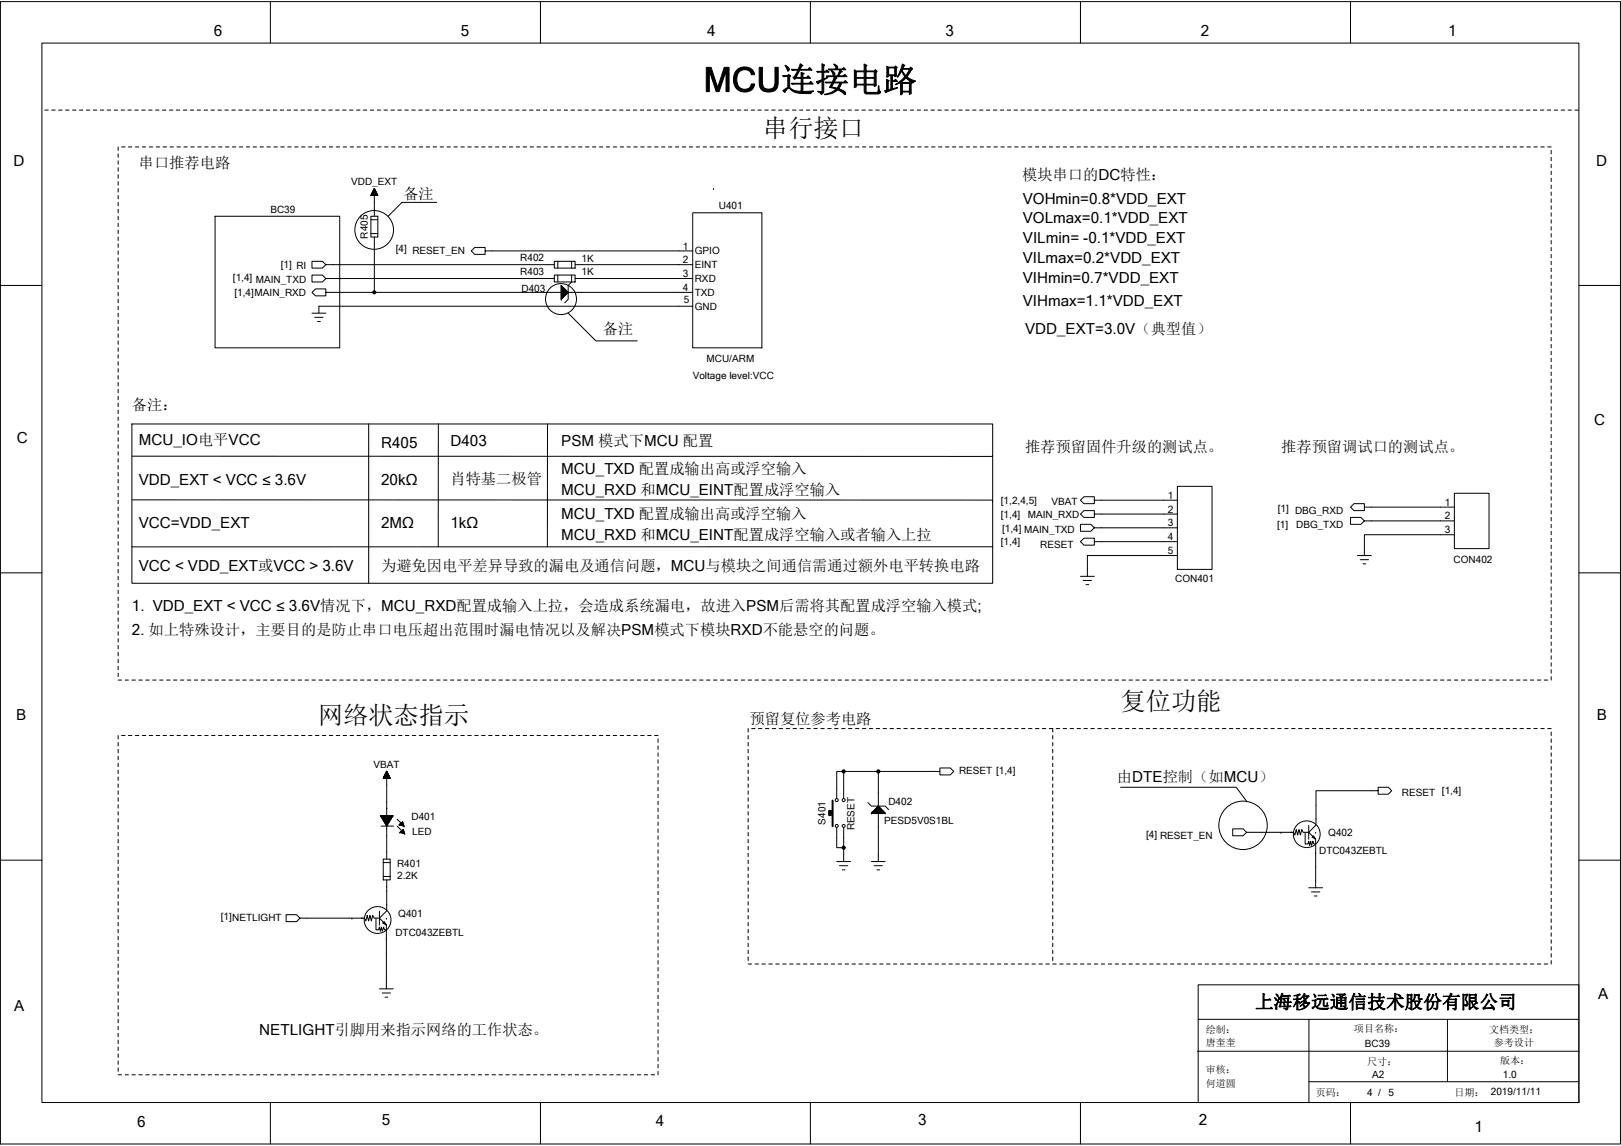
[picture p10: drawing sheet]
<svg xmlns="http://www.w3.org/2000/svg" width="297mm" height="210mm" viewBox="0 0 297 210" stroke-linecap="round" stroke-linejoin="round" font-family="sans-serif">
<g fill="none" stroke="#000" stroke-width=".18">
<path d="M.1 .3h296.8v209.3h-296.8zM7.7 7.9h281.6v194.1h-281.6zM49.5 .3v7.6M99 .3v7.6M148.5 .3v7.6M198 .3v7.6M247.5 .3v7.6M8.2 20.2h.6M9.5 20.2h.6M10.7 20.2h.7M12 20.2h.7M13.3 20.2h.6"/>
<path d="M14.6 20.2h.6M15.8 20.2h.7M17.1 20.2h.6M18.4 20.2h.6M19.6 20.2h.7M20.9 20.2h.6M21.7 26.9v.7M21.7 28.2v.6M21.7 29.5v.6M21.7 30.7v.7M21.7 32v.6M21.7 33.3v.6"/>
<path d="M21.7 34.5v.7M21.7 35.8v.6M21.7 37.1v.6M21.7 38.4v.6M21.7 39.6v.7M22.2 20.2h.6M22.3 26.9h.6M23.4 20.2h.7M23.5 26.9h.7M24.7 20.2h.6M24.8 26.9h.6M26 20.2h.6"/>
<path d="M26.1 26.9h.6M27.2 20.2h.7M27.3 26.9h.7M28.5 20.2h.6M28.6 26.9h.6M29.8 20.2h.6M29.9 26.9h.6M31 20.2h.7M31.2 26.9h.6M32.3 20.2h.7M32.4 26.9h.7M33.6 20.2h.6"/>
<path d="M33.7 26.9h.6M34.9 20.2h.6M35 26.9h.6M36.1 20.2h.7M36.2 26.9h.7M37.4 20.2h.6M37.5 26.9h.6M38.7 20.2h.6M38.8 26.9h.6M39.4 39.6h22.8v24.1h-22.8zM39.9 20.2h.7M40 26.9h.7"/>
<path d="M41.2 20.2h.6M41.3 26.9h.6M42.5 20.2h.6M42.6 26.9h.6M43.7 20.2h.7M43.9 26.9h.6M45 20.2h.7M45.1 26.9h.7M46.3 20.2h.6M46.4 26.9h.6M47.5 20.2h.7M47.6 26.9h.7"/>
<path d="M48.8 20.2h.6M48.9 26.9h.6M50.1 20.2h.6M50.2 26.9h.6M51.3 20.2h.7M51.5 26.9h.6M52.6 20.2h.7M52.7 26.9h.7M53.9 20.2h.6M54 26.9h.6M55.2 20.2h.6M55.3 26.9h.6"/>
<path d="M56.4 20.2h.7M56.5 26.9h.7M57.7 20.2h.6M57.8 26.9h.6M59 20.2h.6M59.1 26.9h.6M60.2 20.2h.7M60.3 26.9h.7M61.5 20.2h.6M61.6 26.9h.6M62.8 20.2h.6M62.9 26.9h.6"/>
<path d="M64 20.2h.7M64.2 26.9h.6M65.3 20.2h.7M65.4 26.9h.7M66.6 20.2h.6M66.7 26.9h.6M67.9 20.2h.6M68 26.9h.6M68 39.6h1.2v3.8h-1.2zM68 35.7l1.2 .1h-1.2M68 35.7h1.2M68 35.6v.2"/>
<path d="M68.1 35.6h1M68.1 35.5h1M68.1 35.5h1v.3M68.1 35.4v.4M68.2 35.4h.8M68.2 35.3h.8v.5M68.2 35.2v.6M68.3 35.2h.6M68.3 35.2h.6v.6M68.3 35.1h.6v.7M68.4 34.9h.4v.9M68.4 34.9v.9"/>
<path d="M68.4 34.9h.4M68.4 34.8h.3v1M68.4 34.8v1M68.5 34.8h.2M68.5 34.7v1.1M68.5 34.8h.2v1M68.5 34.7h.2M68.6 34.6v1.2M68.6 34.6h.1M68.6 34.5l.6 1.3h-1.2l.6-1.3v5.1M68.6 34.5v1.3M68.6 34.5h.1"/>
<path d="M68.8 35h-.4l-.1 .8M68.9 35.1h-.6v.7M69 35.3h-.8v.5M69.1 35.6h-1v.2M69.1 20.2h.6M69.1 35.7v.1M69.2 26.9h.6M70.4 20.2h.6M70.5 26.9h.6M71.6 20.2h.7M71.8 26.9h.6M72.9 20.2h.7"/>
<path d="M73 26.9h.7M74.2 20.2h.6M74.3 26.9h.6M75.5 20.2h.6M75.6 26.9h.6M76.7 20.2h.7M76.8 26.9h.7M78 20.2h.6M78.1 26.9h.6M79.3 20.2h.6M79.4 26.9h.6M80 37.1h-6.3l-2.6 2.5"/>
<path d="M80.5 20.2h.7M80.6 26.9h.7M81.8 20.2h.6M81.9 26.9h.6M83.1 20.2h.6M83.2 26.9h.6M84.3 20.2h.7M84.5 26.9h.6M85.6 20.2h.7M85.7 26.9h.7M86.9 20.2h.6M87 26.9h.6"/>
<path d="M88.2 20.2h.6M88.3 26.9h.6M89.4 20.2h.7M89.5 26.9h.7M90.7 20.2h.6M90.8 26.9h.6M92 20.2h.6M92.1 26.9h.6M93.2 20.2h.6M93.3 26.9h.7M94.5 20.2h.6M94.6 26.9h.6"/>
<path d="M95.8 20.2h.6M95.9 26.9h.6M97 20.2h.7M97.1 26.9h.7M98.3 20.2h.6M98.4 26.9h.6M99.6 20.2h.6M99.7 26.9h.6M100.8 20.2h.7M100.9 26.9h.7M102.1 20.2h.6M102.2 26.9h.6"/>
<path d="M103.4 20.2h.6M103.5 26.9h.6M104.6 20.2h.7M104.8 26.9h.6M105.9 20.2h.6M106 26.9h.7M107.2 20.2h.6M107.3 26.9h.6M108.5 20.2h.6M108.6 26.9h.6M109.7 20.2h.7M109.8 26.9h.7"/>
<path d="M111 20.2h.6M111.1 26.9h.6M112.3 20.2h.6M112.4 26.9h.6M113.5 20.2h.7M113.6 26.9h.7M114.8 20.2h.6M114.9 26.9h.6M116.1 20.2h.6M116.1 26.9h.7M117.3 20.2h.7M117.4 26.9h.6"/>
<path d="M118.6 20.2h.6M118.7 26.9h.6M119.9 20.2h.6M119.9 26.9h.7M121.1 20.2h.7M121.2 26.9h.7M122.4 20.2h.6M122.5 26.9h.6M123.7 20.2h.6M123.8 26.9h.6M124.9 20.2h.7M125 26.9h.7"/>
<path d="M126.2 20.2h.6M126.3 26.9h.6M126.9 39h12.7v24.7h-12.7zM127.5 20.2h.6M127.6 26.9h.6M128.8 20.2h.6M128.8 26.9h.7M130 20.2h.7M130.1 26.9h.6M130.7 34.5h.1M131.3 20.2h.6M131.4 26.9h.6"/>
<path d="M132.6 20.2h.6M132.6 26.9h.7M133.8 20.2h.7M133.9 26.9h.7M135.1 20.2h.6M135.2 26.9h.6M136.4 20.2h.6M136.5 26.9h.6M137.6 20.2h.7M137.7 26.9h.7M138.9 20.2h.6M139 26.9h.6"/>
<path d="M140.1 20.2h.7M140.2 26.9h.7M141.4 20.2h.6M141.5 26.9h.7M142.7 20.2h.6M142.8 26.9h.6M144 20.2h.6M144.1 26.9h.6M145.2 20.2h.7M145.3 26.9h.7M146.5 20.2h.6M146.6 26.9h.6"/>
<path d="M147.8 20.2h.6M147.9 26.9h.6M149.1 20.2h.6M149.1 26.9h.7M150.3 20.2h.7M150.4 26.9h.6M151.6 20.2h.6M151.7 26.9h.6M152.9 20.2h.6M152.9 26.9h.7M154.1 20.2h.7M154.2 26.9h.7"/>
<path d="M155.4 20.2h.6M155.5 26.9h.6M156.7 20.2h.6M156.8 26.9h.6M157.9 20.2h.7M158 26.9h.7M159.2 20.2h.6M159.3 26.9h.6M160.5 20.2h.6M160.6 26.9h.6M161.7 20.2h.6M161.8 26.9h.7"/>
<path d="M163 20.2h.6M163.1 26.9h.6M164.3 20.2h.6M164.4 26.9h.6M165.5 20.2h.7M165.6 26.9h.7M166.8 20.2h.6M166.9 26.9h.6M168.1 20.2h.6M168.2 26.9h.6M169.3 20.2h.7M169.4 26.9h.7"/>
<path d="M170.6 20.2h.6M170.7 26.9h.6M171.9 20.2h.6M172 26.9h.6M173.1 20.2h.7M173.2 26.9h.7M174.4 20.2h.6M174.5 26.9h.7M175.7 20.2h.6M175.8 26.9h.6M177 20.2h.6M177.1 26.9h.6"/>
<path d="M178.2 20.2h.7M178.3 26.9h.7M179.5 20.2h.6M179.6 26.9h.6M180.8 20.2h.6M180.9 26.9h.6M182 20.2h.7M182.1 26.9h.7M183.3 20.2h.6M183.4 26.9h.6M184.6 20.2h.6M184.7 26.9h.6"/>
<path d="M185.8 20.2h.7M185.9 26.9h.7M187.1 20.2h.6M187.2 26.9h.6M188.4 20.2h.6M188.5 26.9h.6M189.6 20.2h.7M189.7 26.9h.7M190.9 20.2h.6M191 26.9h.6M192.2 20.2h.6M192.3 26.9h.6"/>
<path d="M193.4 20.2h.7M193.5 26.9h.7M194.7 20.2h.6M194.8 26.9h.6M196 20.2h.6M196.1 26.9h.6M197.2 20.2h.7M197.4 26.9h.6M198.5 20.2h.7M198.6 26.9h.7M199.8 20.2h.6M199.9 26.9h.6"/>
<path d="M201.1 20.2h.6M201.2 26.9h.6M202.3 20.2h.7M202.4 26.9h.7M203.6 20.2h.6M203.7 26.9h.6M204.9 20.2h.6M205 26.9h.6M206.1 20.2h.7M206.2 26.9h.7M207.4 20.2h.6M207.5 26.9h.6"/>
<path d="M208.7 20.2h.6M208.8 26.9h.6M209.9 20.2h.7M210 26.9h.7M211.2 20.2h.6M211.3 26.9h.6M212.5 20.2h.6M212.6 26.9h.6M213.7 20.2h.7M213.8 26.9h.7M215 20.2h.6M215.1 26.9h.6"/>
<path d="M216.3 20.2h.6M216.4 26.9h.6M217.5 20.2h.7M217.7 26.9h.6M218.8 20.2h.7M218.9 26.9h.7M220.1 20.2h.6M220.2 26.9h.6M221.4 20.2h.6M221.5 26.9h.6M222.6 20.2h.7M222.7 26.9h.7"/>
<path d="M223.9 20.2h.6M224 26.9h.6M225.2 20.2h.6M225.3 26.9h.6M226.4 20.2h.7M226.5 26.9h.7M227.7 20.2h.6M227.8 26.9h.6M229 20.2h.6M229.1 26.9h.6M230.2 20.2h.7M230.4 26.9h.6"/>
<path d="M231.5 20.2h.6M231.6 26.9h.6M232.8 20.2h.6M232.9 26.9h.6M234 20.2h.7M234.1 26.9h.7M235.3 20.2h.6M235.4 26.9h.6M236.6 20.2h.6M236.7 26.9h.6M237.8 20.2h.7M238 26.9h.6"/>
<path d="M239.1 20.2h.7M239.2 26.9h.7M240.4 20.2h.6M240.5 26.9h.6M241.7 20.2h.6M241.8 26.9h.6M242.9 20.2h.7M243 26.9h.7M244.2 20.2h.6M244.3 26.9h.6M245.5 20.2h.6M245.6 26.9h.6"/>
<path d="M246.7 20.2h.7M246.8 26.9h.7M248 20.2h.6M248.1 26.9h.6M249.3 20.2h.6M249.4 26.9h.6M250.5 20.2h.7M250.7 26.9h.6M251.8 20.2h.7M251.9 26.9h.7M253.1 20.2h.6M253.2 26.9h.6"/>
<path d="M254.3 20.2h.7M254.4 26.9h.7M255.6 20.2h.6M255.7 26.9h.6M256.9 20.2h.6M257 26.9h.6M258.1 20.2h.7M258.3 26.9h.6M259.4 20.2h.7M259.5 26.9h.7M260.7 20.2h.6M260.8 26.9h.6"/>
<path d="M262 20.2h.6M262.1 26.9h.6M263.2 20.2h.7M263.3 26.9h.7M264.5 20.2h.6M264.6 26.9h.6M265.8 20.2h.6M265.9 26.9h.6M267 20.2h.7M267.1 26.9h.7M268.3 20.2h.6M268.4 26.9h.6"/>
<path d="M269.6 20.2h.6M269.7 26.9h.6M270.8 20.2h.7M271 26.9h.6M272.1 20.2h.7M272.2 26.9h.7M273.4 20.2h.6M273.5 26.9h.6M274.7 20.2h.6M274.8 26.9h.6M275.9 20.2h.7M276 26.9h.7"/>
<path d="M277.2 20.2h.6M277.3 26.9h.6M278.4 20.2h.7M278.5 26.9h.7M279.7 20.2h.6M279.8 26.9h.6M281 20.2h.6M281.1 26.9h.6M282.3 20.2h.6M282.3 26.9h.7M283.5 20.2h.7M283.6 26.9h.6"/>
<path d="M284.2 27.6v.6M284.2 28.8v.7M284.2 30.1v.6M284.2 31.4v.6M284.2 32.6v.7M284.2 33.9v.6M284.2 35.2v.6M284.2 36.4v.7M284.2 37.7v.7M284.2 39v.6M284.8 20.2h.6M286.1 20.2h.6"/>
<path d="M287.3 20.2h.7M288.6 20.2h.6M.1 52.3h7.6M21.7 40.9v.6M21.7 42.2v.6M21.7 43.4v.7M21.7 44.7v.6M21.7 46v.6M21.7 47.2v.7M21.7 48.5v.6M21.7 49.8v.6M21.7 51v.7"/>
<path d="M21.7 52.3v.6M21.7 53.6v.6M21.7 54.8v.7M21.7 56.1v.6M21.7 57.4v.6M21.7 58.7v.6M21.7 59.9v.7M57.2 57.4h2.5M57.7 58.1h1.5M58.2 58.9h.5M68 40.3h1.2M68 42.8h1.2"/>
<path d="M68.6 43.4v10.2M101.6 50.4h3.8v1.3h-3.8zM101.6 47.9h3.8v1.2h-3.8zM101.6 51h-41.9l-.6 .7h-1.9v-1.3h1.9l.6 .6M101.6 48.5h-41.9l-.6 .6h-1.9v-1.2h1.9l.6 .6M102.2 47.9v1.2M102.2 50.4v1.3M102.8 52.3l1.3 1.3-1.3 1.2zM102.8 54.8h.1M102.8 52.3h.1M102.8 52.4h.2v2.3h-.2M102.8 52.6h.3v2h-.3"/>
<path d="M102.8 52.7h.4v1.8h-.4M102.8 52.8h.6v1.5h-.6M102.8 52.9h.7v1.3h-.7M102.8 53.1h.8v1h-.8M102.8 53.2h.9v.8h-.9M102.8 53.3h1.1v.5h-1.1M102.8 53.4h1.2v.3h-1.2M102.8 52.3v2.5M104.1 53.6h.1M104.1 57.4l5.1 5.1h7.6M104.8 50.4v1.3l-.7 .6v2.5l-.6 .7M104.8 47.9v1.2"/>
<path d="M105.4 51h21.5M105.4 48.5h21.5M126.9 53.6h-67.2v.6h-1.9l-.6-.6 .6-.7h1.9v.7M126.9 46h-38v-.7h-1.9l-.6 .7 .6 .6h1.9v-.6M126.9 56.1h-68.5v1.3M284.2 40.3v.6M284.2 41.5v.7M284.2 42.8v.6M284.2 44.1v.6M284.2 45.3v.7M284.2 46.6v.6M284.2 47.9v.6"/>
<path d="M284.2 49.1v.7M284.2 50.4v.6M284.2 51.7v.6M284.2 52.9v.7M284.2 54.2v.6M284.2 55.5v.6M284.2 56.7v.7M284.2 58v.7M284.2 59.3v.6M289.3 52.3h7.6M21.7 61.2v.6M21.7 62.5v.6"/>
<path d="M21.7 63.7v.7M21.7 65v.6M21.7 66.3v.6M21.7 67.5v.7M21.7 68.8v.6M21.7 70.1v.6M21.7 71.3v.7M21.7 72.6v.6M21.7 73.9v.6M21.7 75.1v.7M21.7 76.4v.6M21.7 77.7v.6"/>
<path d="M21.7 79v.6M24.2 77.7h157.7v29.2h-157.7zM67.6 77.7v29.2M80.3 77.7v22.5M100.3 77.7v22.5M284.2 60.6v.6M284.2 61.8v.7M284.2 63.1v.6M284.2 64.4v.6M284.2 65.6v.7M284.2 66.9v.6M284.2 68.2v.6"/>
<path d="M284.2 69.4v.7M284.2 70.7v.6M284.2 72v.6M284.2 73.2v.7M284.2 74.5v.6M284.2 75.8v.6M284.2 77v.7M284.2 78.3v.7M284.2 79.6v.6M21.7 80.2v.7M21.7 81.5v.6M21.7 82.8v.6"/>
<path d="M21.7 84v.7M21.7 85.3v.6M21.7 86.6v.6M21.7 87.8v.7M21.7 89.1v.6M21.7 90.4v.6M21.7 91.7v.6M21.7 92.9v.7M21.7 94.2v.6M21.7 95.4v.7M21.7 96.7v.6M21.7 98v.6"/>
<path d="M21.7 99.3v.6M24.2 91.6h157.7v.5M181.9 83.4v.2h-157.7M215.7 96.7h-15.2l-.6 .6h-1.9v-1.2h1.9l.6 .6M215.7 94.2h-15.2v-.6h-1.9l-.6 .6 .6 .6h1.9v-.6M215.7 99.3h-15.2v-.7h-1.9l-.6 .7 .6 .6h1.9v-.6M215.7 91.7h-15.2v-.7h-1.9l-.6 .7 .6 .6h1.9v-.6M215.7 89.1h6.4v15.2h-6.4zM266.5 92.9h-16.5v-.6h-1.9l-.6 .6 .6 .7h1.9v-.7M266.5 95.4h-16.5l-.6 .7h-1.9v-1.3h1.9l.6 .6M266.5 98h-16.5v3.8M266.5 90.4h6.4v10.1h-6.4z"/>
<path d="M284.2 80.9v.6M284.2 82.1v.7M284.2 83.4v.6M284.2 84.7v.6M284.2 85.9v.7M284.2 87.2v.6M284.2 88.5v.6M284.2 89.7v.7M284.2 91v.7M284.2 92.3v.6M284.2 93.6v.6M284.2 94.8v.6"/>
<path d="M284.2 96.1v.6M284.2 97.3v.7M284.2 98.6v.7M284.2 99.9v.6M.1 105h7.6M21.7 100.5v.7M21.7 101.8v.6M21.7 103.1v.6M21.7 104.3v.7M21.7 105.6v.6M21.7 106.9v.6M21.7 108.1v.7"/>
<path d="M21.7 109.4v.6M21.7 110.7v.6M21.7 112v.6M21.7 113.2v.7M21.7 114.5v.6M21.7 115.8v.6M21.7 117v.6M21.7 118.3v.6M21.7 119.5v.7M24.2 100.2h157.7M198 105.6h2.5M198.5 106.4h1.5"/>
<path d="M199 107.1h.5M215.7 101.8h-16.4v3.8M248.7 101.8h2.6M249.3 102.6h1.5M249.8 103.3h.5M284.2 101.2v.6M284.2 102.4v.7M284.2 103.7v.6M284.2 105v.6M284.2 106.2v.7M284.2 107.5v.6M284.2 108.8v.6"/>
<path d="M284.2 110v.7M284.2 111.3v.7M284.2 112.6v.6M284.2 113.9v.6M284.2 115.1v.7M284.2 116.4v.6M284.2 117.6v.7M284.2 118.9v.6M289.3 105h7.6M21.7 120.8v.6M21.7 122.1v.6M21.7 123.3v.7"/>
<path d="M21.7 124.6h.6M21.7 134.8v.6M21.7 136v.7M21.7 137.3v.6M21.7 138.6v.6M21.7 139.8v.7M22.3 134.8h.6M22.9 124.6h.6M23.5 134.8h.7M24.2 124.6h.6M24.8 134.8h.6M25.4 124.6h.7"/>
<path d="M26.1 134.8h.6M26.7 124.6h.6M27.3 134.8h.7M28 124.6h.6M28.6 134.8h.6M29.2 124.6h.7M29.9 134.8h.6M30.5 124.6h.7M31.2 134.8h.6M31.8 124.6h.6M32.4 134.8h.7M33.1 124.6h.6"/>
<path d="M33.7 134.8h.6M34.3 124.6h.7M35 134.8h.6M35.6 124.6h.6M36.2 134.8h.7M36.9 124.6h.6M37.5 134.8h.6M38.1 124.6h.7M38.8 134.8h.6M39.4 124.6h.6M40 134.8h.7M40.7 124.6h.6"/>
<path d="M41.3 134.8h.6M41.9 124.6h.7M42.6 134.8h.6M43.2 124.6h.7M43.9 134.8h.6M44.5 124.6h.6M45.1 134.8h.7M45.8 124.6h.6M46.4 134.8h.6M47 124.6h.6M47.6 134.8h.7M48.3 124.6h.6"/>
<path d="M48.9 134.8h.6M49.5 124.6h.7M50.2 134.8h.6M50.8 124.6h.7M51.5 134.8h.6M52.1 124.6h.6M52.7 134.8h.7M53.4 124.6h.6M54 134.8h.6M54.6 124.6h.7M55.3 134.8h.6M55.9 124.6h.6"/>
<path d="M56.5 134.8h.7M57.2 124.6h.6M57.8 134.8h.6M58.4 124.6h.7M59.1 134.8h.6M59.7 124.6h.6M60.3 134.8h.7M61 124.6h.6M61.6 134.8h.6M62.2 124.6h.7M62.9 134.8h.6M63.5 124.6h.7"/>
<path d="M64.2 134.8h.6M64.8 124.6h.6M65.4 134.8h.7M66.1 124.6h.6M66.7 134.8h.6M67.3 124.6h.7M68 134.8h.6M68.6 124.6h.6M69.2 134.8h.6M69.8 124.6h.7M70.5 134.8h.6M71.1 124.6h.7"/>
<path d="M71.8 134.8h.6M72.4 124.6h.6M73 134.8h.7M73.7 124.6h.6M74.3 134.8h.6M74.9 124.6h.7M75.6 134.8h.6M76.2 124.6h.6M76.8 134.8h.7M77.5 124.6h.6M78.1 134.8h.6M78.7 124.6h.7"/>
<path d="M79.4 134.8h.6M80 124.6h.6M80.6 134.8h.7M81.3 124.6h.6M81.9 134.8h.6M82.5 124.6h.7M83.2 134.8h.6M83.8 124.6h.7M84.5 134.8h.6M85.1 124.6h.6M85.7 134.8h.7M86.4 124.6h.6"/>
<path d="M87 134.8h.6M87.6 124.6h.7M88.3 134.8h.6M88.9 124.6h.6M89.5 134.8h.7M90.2 124.6h.6M90.8 134.8h.6M91.4 124.6h.7M92.1 134.8h.6M92.7 124.6h.6M93.3 134.8h.7M94 124.6h.6"/>
<path d="M94.6 134.8h.6M95.2 124.6h.7M95.9 134.8h.6M96.5 124.6h.6M97.1 134.8h.7M97.8 124.6h.6M98.4 134.8h.6M99 124.6h.7M99.7 134.8h.6M100.3 124.6h.6M100.9 134.8h.7M101.6 124.6h.6"/>
<path d="M102.2 134.8h.6M102.8 124.6h.7M103.5 134.8h.6M104.1 124.6h.7M104.8 134.8h.6M105.4 124.6h.6M106 134.8h.7M106.7 124.6h.6M107.3 134.8h.6M107.9 124.6h.7M108.6 134.8h.6M109.2 124.6h.6"/>
<path d="M109.8 134.8h.7M110.5 124.6h.6M111.1 134.8h.6M111.7 124.6h.7M112.4 134.8h.6M113 124.6h.6M113.6 134.8h.7M114.3 124.6h.6M114.9 134.8h.6M115.5 124.6h.6M116.1 134.8h.7M116.8 124.6h.6"/>
<path d="M117.4 134.8h.6M118 124.6h.7M118.7 134.8h.6M119.3 124.6h.6M119.9 134.8h.7M120.6 124.6h.6M120.6 135.4v.6M120.6 136.7v.6M120.6 137.9v.7M120.6 139.2v.6M121.9 124.6h.6M123.1 124.6h.7"/>
<path d="M124.4 124.6h.6M125.7 124.6h.6M126.9 124.6h.7M128.2 124.6h.6M129.5 124.6h.6M130.7 124.6h.7M132 124.6h.6M133.3 124.6h.6M134.6 124.6h.6M135.8 124.6h.7M137.1 133.5v.6M137.1 134.8v.6"/>
<path d="M137.1 136v.7M137.1 137.3v.6M137.1 138.6v.6M137.1 139.8v.7M137.1 124.6h.6M137.7 133.5h.7M138.4 124.6h.6M139 133.5h.6M139.6 124.6h.6M140.2 133.5h.7M140.9 124.6h.6M141.5 133.5h.7"/>
<path d="M142.2 124.6h.6M142.8 133.5h.6M143.4 124.6h.7M144.1 133.5h.6M144.7 124.6h.6M145.3 133.5h.7M146 124.6h.6M146.6 133.5h.6M147.2 124.6h.7M147.9 133.5h.6M148.5 124.6h.6M149.1 133.5h.7"/>
<path d="M149.8 124.6h.6M150.4 133.5h.6M151 124.6h.7M151.7 133.5h.6M152.3 124.6h.6M152.9 133.5h.7M153.6 124.6h.6M154.2 133.5h.7M154.9 124.6h.6M155.5 133.5h.6M156.1 124.6h.7M156.8 133.5h.6"/>
<path d="M157.4 124.6h.6M158 133.5h.7M158.7 124.6h.6M159.3 133.5h.6M159.9 124.6h.7M160.6 133.5h.6M161.2 124.6h.6M161.8 133.5h.7M162.5 124.6h.6M163.1 133.5h.6M163.7 124.6h.7M164.4 133.5h.6"/>
<path d="M165 124.6h.6M165.6 133.5h.7M166.3 124.6h.6M166.9 133.5h.6M167.5 124.6h.7M168.2 133.5h.6M168.8 124.6h.6M169.4 133.5h.7M170.1 124.6h.6M170.7 133.5h.6M171.3 124.6h.7M172 133.5h.6"/>
<path d="M172.6 124.6h.6M173.2 133.5h.7M173.9 124.6h.6M174.5 133.5h.7M175.2 124.6h.6M175.8 133.5h.6M176.4 124.6h.7M177.1 133.5h.6M177.7 124.6h.6M178.3 133.5h.7M179 124.6h.6M179.6 133.5h.6"/>
<path d="M180.2 124.6h.7M180.9 133.5h.6M181.5 124.6h.6M182.1 133.5h.7M182.8 124.6h.6M183.4 133.5h.6M184 124.6h.7M184.7 133.5h.6M185.3 124.6h.6M185.9 133.5h.7M186.6 124.6h.6M187.2 133.5h.6"/>
<path d="M187.8 124.6h.7M188.5 133.5h.6M189.1 124.6h.6M189.7 133.5h.7M190.4 124.6h.6M191 133.5h.6M191.6 124.6h.7M192.3 133.5h.6v.6M192.9 124.6h.6M192.9 134.8v.6M192.9 136v.7M192.9 137.3v.6"/>
<path d="M192.9 138.6v.6M192.9 139.8v.7M193.5 133.5h.7M194.2 124.6h.6M194.8 133.5h.6M195.4 124.6h.7M196.1 133.5h.6M196.7 124.6h.7M197.4 133.5h.6M198 124.6h.6M198.6 133.5h.7M199.3 124.6h.6"/>
<path d="M199.9 133.5h.6M200.5 124.6h.7M201.2 133.5h.6M201.8 124.6h.6M202.4 133.5h.7M203.1 124.6h.6M203.7 133.5h.6M204.3 124.6h.7M205 133.5h.6M205.6 124.6h.6M206.2 133.5h.7M206.9 124.6h.6"/>
<path d="M207.5 133.5h.6M208.1 124.6h.7M208.8 133.5h.6M209.4 124.6h.6M210 133.5h.7M210.7 124.6h.6M211.3 133.5h.6M211.9 124.6h.7M212.6 133.5h.6M213.2 124.6h.6M213.8 133.5h.7M214.5 124.6h.6"/>
<path d="M215.1 133.5h.6M215.7 124.6h.7M216.4 133.5h.6M217 124.6h.7M217.7 133.5h.6M218.3 124.6h.6M218.9 133.5h.7M219.6 124.6h.6M220.2 133.5h.6M220.8 124.6h.7M221.5 133.5h.6M222.1 124.6h.6"/>
<path d="M222.7 133.5h.7M223.4 124.6h.6M224 133.5h.6M224.6 124.6h.7M225.3 133.5h.6M225.9 124.6h.6M226.5 133.5h.7M227.2 124.6h.6M227.8 133.5h.6M228.4 124.6h.7M229.1 133.5h.6M229.7 124.6h.7"/>
<path d="M230.4 133.5h.6M231 124.6h.6M231.6 133.5h.6M232.2 124.6h.7M232.9 133.5h.6M233.5 124.6h.6M234.1 133.5h.7M234.8 124.6h.6M235.4 133.5h.6M236 124.6h.7M236.7 133.5h.6M237.3 124.6h.7"/>
<path d="M238 133.5h.6M238.6 124.6h.6M239.2 133.5h.7M239.9 124.6h.6M240.5 133.5h.6M241.1 124.6h.7M241.8 133.5h.6M242.4 124.6h.6M243 133.5h.7M243.7 124.6h.6M244.3 133.5h.6M244.9 124.6h.7"/>
<path d="M245.6 133.5h.6M246.2 124.6h.6M246.8 133.5h.7M247.5 124.6h.6M248.1 133.5h.6M248.7 124.6h.7M249.4 133.5h.6M250 124.6h.7M250.7 133.5h.6M251.3 124.6h.6M251.9 133.5h.7M252.6 124.6h.6"/>
<path d="M253.2 133.5h.6M253.8 124.6h.6M254.4 133.5h.7M255.1 124.6h.6M255.7 133.5h.6M256.3 124.6h.7M257 133.5h.6M257.6 124.6h.7M258.3 133.5h.6M258.9 124.6h.6M259.5 133.5h.7M260.2 124.6h.6"/>
<path d="M260.8 133.5h.6M261.4 124.6h.7M262.1 133.5h.6M262.7 124.6h.6M263.3 133.5h.7M264 124.6h.6M264.6 133.5h.6M265.2 124.6h.7M265.9 133.5h.6M266.5 124.6h.6M267.1 133.5h.7M267.8 124.6h.6"/>
<path d="M268.4 133.5h.6M269 124.6h.7M269.7 133.5h.6M270.3 124.6h.7M271 133.5h.6M271.6 124.6h.6M272.2 133.5h.7M272.9 124.6h.6M273.5 133.5h.6M274.1 124.6h.7M274.8 133.5h.6M275.4 124.6h.6"/>
<path d="M276 133.5h.7M276.7 124.6h.6M277.3 133.5h.6M277.9 124.6h.6M278.5 133.5h.7M279.2 124.6h.6M279.8 133.5h.6M280.4 124.6h.7M281.1 133.5h.6M281.7 124.6h.6M282.3 133.5h.7M283 124.6h.6"/>
<path d="M283.6 133.5h.6M284.2 120.2v.6M284.2 121.4v.7M284.2 122.7v.6M284.2 124v.6M284.2 134.1v.7M284.2 135.4v.6M284.2 136.7v.6M284.2 137.9v.7M284.2 139.2v.6M.1 157.6h7.6M21.7 141.1v.6"/>
<path d="M21.7 142.4v.6M21.7 143.6v.7M21.7 144.9v.6M21.7 146.2v.6M21.7 147.4v.7M21.7 148.7v.7M21.7 150v.6M21.7 151.3v.6M21.7 152.5v.7M21.7 153.8v.6M21.7 155.1v.6M21.7 156.3v.7"/>
<path d="M21.7 157.6v.6M21.7 158.9v.6M69.7 149.5h.1M69.7 149.5h2.3M69.7 149.5h1.2v1.9zM69.8 149.6h2.1M69.8 149.5l.1 .2h2M69.8 151.4h2.3M70 149.9h1.8M70 149.5v.4M70 150h1.7M70.1 150.1h1.5"/>
<path d="M70.1 149.5v.6M70.2 150.2h1.3M70.2 157.4h1.3v3.8h-1.3zM70.2 158.1h1.3M70.2 149.5v.8M70.2 142.5l1.3 .1M70.2 150.4h1.3M70.3 142.5h1.1M70.3 142.4v.2M70.3 142.4h1.1v.2M70.3 142.4h1.1M70.4 142.3v.3"/>
<path d="M70.4 142.3h1v.3M70.4 149.5v1M70.4 142.3h.9M70.4 142.6v-.4h.9v.4M70.4 150.6h.9M70.5 142.6v-.5h.8v.5M70.5 142.1h.7M70.5 150.7h.7M70.5 149.5v1.2M70.5 142h.7v.6M70.5 141.9v.7M70.5 141.9h.7v.7"/>
<path d="M70.5 150.9h.7M70.6 141.9h.5M70.6 141.8v.8M70.6 141.8h.5v.8M70.6 149.5v1.5M70.6 141.8h.5M70.6 151h.5M70.7 141.7v.9M70.7 141.7h.4v.9M70.7 141.7h.3M70.7 141.6h.3v1M70.7 149.5v1.7"/>
<path d="M70.8 141.5h.2v1.1M70.8 141.5h.1M70.8 151.3h.1M70.8 141.4v1.2M70.8 141.4h.1v1.2M70.8 141.4h.1M70.9 141.3v1.3M70.9 141.3h.1M70.9 141.3l.6 1.3h-1.3l.7-1.3v16.1M70.9 149.5v1.9l1.1-1.9h-1.1v1.9M71 141.6h-.3v1M71 149.5v1.6h-.3"/>
<path d="M71.1 149.5v1.4M71.2 142h-.7v.6M71.2 149.5v1.2M71.4 149.5v1h-1.1M71.5 149.5v.8M71.6 149.5v.6M71.8 149.5v.4M71.9 149.5v.2M72 149.5h.1M72.8 151.4l1.2 1.2M72.8 150.1l1.2 1.3-.2-.8-.7 .5 .9 .3M73.1 151.1h.1"/>
<path d="M73.1 151.1h.9M73.3 152.5h.1M73.3 152.5h.8M73.3 151.2v-.2h.6v.3M73.4 152.4v.2M73.4 150.9v.3M73.4 152.4h.6M73.4 152.4l.5-.4 .3 .8-.9-.3zM73.4 150.9h.4M73.5 152.3v.3M73.5 150.8v.4M73.6 152.3h.4"/>
<path d="M73.6 150.7h.2M73.6 151.3h.4M73.7 152.2v.4M73.7 150.7v.6M73.7 152.1h.3M73.8 150.6h.1M73.8 152.7h.3M73.8 152.1v.6M73.8 150.6v.7M73.9 152h.1M73.9 152v.7M74 152.4v.3"/>
<path d="M74 151.4h.1M74.2 152.8h.1M120.6 140.5v.6M120.6 141.7v.7M120.6 143v.6M120.6 144.3v.6M120.6 145.5v.7M120.6 146.8v.6M120.6 148.1v.6M120.6 149.4v.6M120.6 150.6v.7M120.6 151.9v.6"/>
<path d="M120.6 153.2v.6M120.6 154.4v.7M120.6 155.7v.6M120.6 157v.6M120.6 158.2v.7M120.6 159.5v.6M137.1 141.1v.6M137.1 142.4v.6M137.1 143.6v.7M137.1 144.9v.6M137.1 146.2v.6M137.1 147.4v.7"/>
<path d="M137.1 148.7v.7M137.1 150v.6M137.1 151.3v.6M137.1 152.5v.7M137.1 153.8v.6M137.1 155.1v.6M137.1 156.3v.7M137.1 157.6v.6M137.1 158.9v.6M153.3 157.9h2.6M153.3 151.6v3.7h1.3v2.6M153.8 158.6h1.6"/>
<path d="M154.3 159.4h.6M154.6 141.4h17.6v-.7h1.9l.7 .7-.7 .6h-1.9v-.6M154.6 141.4h-1.3v4.9M154.6 141.4v4.9M154.6 151.6v3.7M159 147.1l.7 .6h2.5l.6 .6M159.7 157.9h2.5M159.7 149h.1M159.7 149h2.5l-1.3-1.3-1.2 1.3h2.5M159.8 149v-.2h2.3v.2M159.9 149v-.3h2v.3M160.1 148.6v.4"/>
<path d="M160.1 148.6h1.7v.4M160.2 158.6h1.5M160.2 148.4v.6M160.2 148.5h1.5v.5M160.3 149v-.7h1.3v.7M160.4 149v-.8h1.1v.8M160.6 149v-.9h.7v.9M160.7 159.4h.5M160.7 147.9v1.1M160.7 148h.5v1M160.8 147.8v1.2M160.8 147.8h.3v1.2"/>
<path d="M160.9 147.7h.1M160.9 141.4v16.5M162.2 149h.1M192.9 141.1v.6M192.9 142.4v.6M192.9 143.6v.7M192.9 144.9v.6M192.9 146.2v.6M192.9 147.4v.7M192.9 148.7v.7M192.9 150v.6M192.9 151.3v.6"/>
<path d="M192.9 152.5v.7M192.9 153.8v.6M192.9 155.1v.6M192.9 156.3v.7M192.9 157.6v.6M192.9 158.9v.6M205.3 144.3h21.2l1.9 2.5M228.4 152.5l-.6-.6h-1.9v1.2h1.9l.6-.6h8.4M233.5 150h.1M234.7 152.5h.1M236.5 152.5h.5l.3 .5 .2-1 .3 1 .2-1 .3 1 .2-1 .3 .5h1M239.2 152.5v2.1h.5l.1-.5 .2 .8 .2-.8 .1 .8"/>
<path d="M239.8 152.5l1.3 1.3M239.8 152.5h.1M239.8 151.2v2.6M240.7 153.1l.4 .7-.6-.4zM241.1 152.5h.1M241.1 150h.1M241.1 151.2l-1.3 1.3M241.1 154.6h-.4l-.1-.5-.3 .8M241.1 153.8v8.9M252.5 144.9v.6h1.9l.6-.6-.6-.6h-1.9v.6h-11.4v6.3M284.2 140.5v.6M284.2 141.7v.7"/>
<path d="M284.2 143v.6M284.2 144.3v.6M284.2 145.5v.7M284.2 146.8v.6M284.2 148.1v.6M284.2 149.4v.6M284.2 150.6v.7M284.2 151.9v.6M284.2 153.2v.6M284.2 154.4v.7M284.2 155.7v.6M284.2 157v.6"/>
<path d="M284.2 158.2v.7M284.2 159.5v.6M289.3 157.6h7.6M21.7 160.1v.7M21.7 161.4v.7M21.7 162.7v.6M21.7 163.9v.7M21.7 165.2v.6M21.7 166.5v.6M21.7 167.7v.7M21.7 169v.7M21.7 170.3v.6"/>
<path d="M21.7 171.6v.6M21.7 172.8v.7M21.7 174.1v.6M21.7 175.4v.6M21.7 176.6v.7M21.7 177.9v.6M21.7 179.2v.6M55 168.2l-.7-.6h-1.9v1.3h1.9l.7-.7h11.6M63.2 165.7h.1M64.5 168.2h.1M66.2 168.2h.6l.2 .5 .3-1 .2 1 .3-1 .2 1 .3-1 .3 .5h.9M68.9 168.2v2.2h.5l.1-.5 .2 .7 .2-.7 .1 .7"/>
<path d="M69.5 168.2h.1M69.5 167v2.5M69.5 168.2l1.3 1.3M70.2 160.6h1.3M70.4 168.9l.4 .6-.6-.4zM70.8 168.2h.1M70.8 165.7h.1M70.8 167l-1.3 1.2M70.8 170.4h-.3l-.2-.5-.3 .7M70.8 169.5v11.7M70.9 161.2v5.7M120.6 160.8v.6"/>
<path d="M120.6 162.1v.6M120.6 163.3v.6M120.6 164.6v.6M120.6 165.8v.7M120.6 167.1v.6M120.6 168.4v.6M120.6 169.7v.6M120.6 170.9v.7M120.6 172.2v.6M120.6 173.5v.6M120.6 174.7v.7M120.6 176v.6"/>
<path d="M120.6 177.3v.6M120.6 178.5v.7M120.6 179.8v.6M137.1 160.1v.7M137.1 161.4v.7M137.1 162.7v.6M137.1 163.9v.7M137.1 165.2v.6M137.1 166.5v.6M137.1 167.7v.7M137.1 169v.7M137.1 170.3v.6"/>
<path d="M137.1 171.6v.6M137.1 172.8v.7M137.1 174.1v.6M137.1 175.4v.6M137.1 176.6h.6M138.4 176.6h.6M139.6 176.6h.6M140.9 176.6h.6M142.2 176.6h.6M143.4 176.6h.7M144.7 176.6h.6M146 176.6h.6"/>
<path d="M147.2 176.6h.7M148.5 176.6h.6M149.8 176.6h.6M151 176.6h.7M152.3 176.6h.6M153.6 176.6h.6M154.9 176.6h.6M156.1 176.6h.7M157.4 176.6h.6M158.7 176.6h.6M159.9 176.6h.7M161.2 176.6h.6"/>
<path d="M162.5 176.6h.6M163.7 176.6h.7M165 176.6h.6M166.3 176.6h.6M167.5 176.6h.7M168.8 176.6h.6M170.1 176.6h.6M171.3 176.6h.7M172.6 176.6h.6M173.9 176.6h.6M175.2 176.6h.6M176.4 176.6h.7"/>
<path d="M177.7 176.6h.6M179 176.6h.6M180.2 176.6h.7M181.5 176.6h.6M182.8 176.6h.6M184 176.6h.7M185.3 176.6h.6M186.6 176.6h.6M187.8 176.6h.7M189.1 176.6h.6M190.4 176.6h.6M191.6 176.6h.7"/>
<path d="M192.9 176.6h.6M192.9 160.1v.7M192.9 161.4v.7M192.9 162.7v.6M192.9 163.9v.7M192.9 165.2v.6M192.9 166.5v.6M192.9 167.7v.7M192.9 169v.7M192.9 170.3v.6M192.9 171.6v.6M192.9 172.8v.7"/>
<path d="M192.9 174.1v.6M192.9 175.4v.6M194.2 176.6h.6M195.4 176.6h.7M196.7 176.6h.7M198 176.6h.6M199.3 176.6h.6M200.5 176.6h.7M201.8 176.6h.6M203.1 176.6h.6M204.3 176.6h.7M205.6 176.6h.6"/>
<path d="M206.9 176.6h.6M208.1 176.6h.7M209.4 176.6h.6M210.7 176.6h.6M211.9 176.6h.7M213.2 176.6h.6M214.5 176.6h.6M215.7 176.6h.7M217 176.6h.7M218.3 176.6h.6M219.6 176.6h.6M220.8 176.6h.7"/>
<path d="M222.1 176.6h.6M223.4 176.6h.6M224.6 176.6h.7M225.9 176.6h.6M227.2 176.6h.6M228.4 176.6h.7M229.7 176.6h.7M231 176.6h.6M232.2 176.6h.7M233.5 176.6h.6M234.8 176.6h.6M236 176.6h.7"/>
<path d="M237.3 176.6h.7M238.6 176.6h.6M239.8 162.7h2.6M239.9 176.6h.6M240.3 163.4h1.5M240.8 164.2h.5M241.1 176.6h.7M242.4 176.6h.6M243.7 176.6h.6M244.9 176.6h.7M246.2 176.6h.6M247.5 176.6h.6"/>
<path d="M248.7 176.6h.7M250 176.6h.7M251.3 176.6h.6M252.6 176.6h.6M253.8 176.6h.6M255.1 176.6h.6M256.3 176.6h.7M257.6 176.6h.7M258.9 176.6h.6M260.2 176.6h.6M261.4 176.6h.7M262.7 176.6h.6"/>
<path d="M264 176.6h.6M265.2 176.6h.7M266.5 176.6h.6M267.8 176.6h.6M269 176.6h.7M270.3 176.6h.7M271.6 176.6h.6M272.9 176.6h.6M274.1 176.6h.7M275.4 176.6h.6M276.7 176.6h.6M277.9 176.6h.6"/>
<path d="M279.2 176.6h.6M280.4 176.6h.7M281.7 176.6h.6M283 176.6h.6M284.2 160.8v.6M284.2 162.1v.6M284.2 163.3v.6M284.2 164.6v.6M284.2 165.8v.7M284.2 167.1v.6M284.2 168.4v.6M284.2 169.7v.6"/>
<path d="M284.2 170.9v.7M284.2 172.2v.6M284.2 173.5v.6M284.2 174.7v.7M284.2 176v.6M21.7 180.4v.7M21.7 181.7v.7M21.7 183v.6M21.7 184.3v.6M21.7 185.5v.7M21.7 186.8v.6M21.7 188v.7"/>
<path d="M21.7 189.3v.6M21.7 190.6v.6M21.7 191.9v.6M21.7 193.1v.7M21.7 194.4v.6M21.7 195.7v.6M21.7 196.9h.6M22.9 196.9h.6M24.2 196.9h.6M25.4 196.9h.7M26.7 196.9h.6M28 196.9h.6"/>
<path d="M29.2 196.9h.7M30.5 196.9h.7M31.8 196.9h.6M33.1 196.9h.6M34.3 196.9h.7M35.6 196.9h.6M36.9 196.9h.6M38.1 196.9h.7M39.4 196.9h.6M40.7 196.9h.6M41.9 196.9h.7M43.2 196.9h.7"/>
<path d="M44.5 196.9h.6M45.8 196.9h.6M47 196.9h.6M48.3 196.9h.6M49.5 196.9h.7M50.8 196.9h.7M52.1 196.9h.6M53.4 196.9h.6M54.6 196.9h.7M55.9 196.9h.6M57.2 196.9h.6M58.4 196.9h.7"/>
<path d="M59.7 196.9h.6M61 196.9h.6M62.2 196.9h.7M63.5 196.9h.7M64.8 196.9h.6M66.1 196.9h.6M67.3 196.9h.7M68.6 196.9h.6M69.5 181.2h2.6M69.8 196.9h.7M70 181.9h1.6M70.5 182.7h.6"/>
<path d="M71.1 196.9h.7M72.4 196.9h.6M73.7 196.9h.6M74.9 196.9h.7M76.2 196.9h.6M77.5 196.9h.6M78.7 196.9h.7M80 196.9h.6M81.3 196.9h.6M82.5 196.9h.7M83.8 196.9h.7M85.1 196.9h.6"/>
<path d="M86.4 196.9h.6M87.6 196.9h.7M88.9 196.9h.6M90.2 196.9h.6M91.4 196.9h.7M92.7 196.9h.6M94 196.9h.6M95.2 196.9h.7M96.5 196.9h.6M97.8 196.9h.6M99 196.9h.7M100.3 196.9h.6"/>
<path d="M101.6 196.9h.6M102.8 196.9h.7M104.1 196.9h.7M105.4 196.9h.6M106.7 196.9h.6M107.9 196.9h.7M109.2 196.9h.6M110.5 196.9h.6M111.7 196.9h.7M113 196.9h.6M114.3 196.9h.6M115.5 196.9h.6"/>
<path d="M116.8 196.9h.6M118 196.9h.7M119.3 196.9h.6M120.6 181.1v.6M120.6 182.4v.6M120.6 183.6v.7M120.6 184.9v.6M120.6 186.2v.6M120.6 187.4v.6M120.6 188.7v.6M120.6 189.9v.7M120.6 191.2v.7"/>
<path d="M120.6 192.5v.6M120.6 193.8v.6M120.6 195v.7M120.6 196.3v.6M219.4 192.6h69.9M219.6 186.8h69.7M219.6 180.4h69.7v21.6h-69.7zM239.9 198.2h49.4M239.9 186.8v15.2M265.2 186.8v11.4M49.5 202v7.6M99 202v7.6"/>
<path d="M148.5 202v7.6M198 202v7.6M247.5 202v7.6"/>
<circle cx="68.6" cy="42.1" r="3.5"/>
<circle cx="102.8" cy="54.8" r="2.84"/>
<circle cx="153.3" cy="146.6" r=".28"/>
<circle cx="153.3" cy="151.3" r=".27"/>
<circle cx="154.6" cy="146.6" r=".28"/>
<circle cx="154.6" cy="151.3" r=".27"/>
<circle cx="227.8" cy="151.2" r="4.4"/>
<circle cx="239.5" cy="152.9" r="2.45"/>
<circle cx="69.2" cy="168.6" r="2.46"/>
</g>
<path d="M152.3 148.6h-.4v.8h.4M152.6 146.7v4.7" fill="none" stroke="#000" stroke-width=".36"/>
<path d="M152.1 149h.3" fill="none" stroke="#000" stroke-width=".49"/>
<g fill="#000" stroke="#000" stroke-width=".18">
<circle cx="68.6" cy="53.6" r=".29"/>
<circle cx="154.6" cy="155.3" r=".3"/>
<circle cx="154.6" cy="141.3" r=".3"/>
<circle cx="160.9" cy="141.3" r=".3"/>
</g>
<text font-size="6.2" x="128.9" y="16.8">MCU连接电路</text>
<g font-size="4.6">
<text x="139.9" y="25.1">串行接口</text>
<text x="205.4" y="130.1">复位功能</text>
<text x="58.3" y="132.7">网络状态指示</text>
</g>
<text font-size="3.4" x="230" y="184.8">上海移远通信技术股份有限公司</text>
<g font-size="2.8">
<text x="39.2" y="6.6">6</text>
<text x="84.5" y="6.6">5</text>
<text x="129.6" y="6.6">4</text>
<text x="173.2" y="6.6">3</text>
<text x="220.1" y="6.6">2</text>
<text x="265.4" y="6.6">1</text>
<text x="2.5" y="30.5">D</text>
<text x="25.4" y="30.7">串口推荐电路</text>
<text x="187.3" y="33">模块串口的DC特性：</text>
<text x="292.5" y="30.4">D</text>
<text x="73.9" y="36.5">备注</text>
<text x="187.4" y="37.4">VOHmin=0.8*VDD_EXT</text>
<text x="187.4" y="40.9">VOLmax=0.1*VDD_EXT</text>
<text x="187.4" y="44.6">VILmin= -0.1*VDD_EXT</text>
<text x="187.4" y="48.2">VILmax=0.2*VDD_EXT</text>
<text x="187.4" y="51.9">VIHmin=0.7*VDD_EXT</text>
<text x="187.4" y="56">VIHmax=1.1*VDD_EXT</text>
<text x="110.5" y="61.2">备注</text>
<text x="187.8" y="61.2">VDD_EXT=3.0V（典型值）</text>
<text x="24.2" y="75.1">备注：</text>
<text x="292.1" y="77.8">C</text>
<text x="3.1" y="81.1">C</text>
<text x="25.4" y="81.5">MCU_IO电平VCC</text>
<text x="69.8" y="82.1">R405</text>
<text x="82.5" y="81.7">D403</text>
<text x="102.8" y="81.7">PSM 模式下MCU 配置</text>
<text x="187.8" y="82.8">推荐预留固件升级的测试点。</text>
<text x="234.8" y="82.8">推荐预留调试口的测试点。</text>
<text x="25.4" y="88.9">VDD_EXT &lt; VCC ≤ 3.6V</text>
<text x="69.9" y="88.9">20kΩ</text>
<text x="82.5" y="88.8">肖特基二极管</text>
<text x="102.8" y="86.9">MCU_TXD 配置成输出高或浮空输入</text>
<text x="102.8" y="90.7">MCU_RXD 和MCU_EINT配置成浮空输入</text>
<text x="102.8" y="95.1">MCU_TXD 配置成输出高或浮空输入</text>
<text x="25.4" y="96.7">VCC=VDD_EXT</text>
<text x="69.8" y="96.7">2MΩ</text>
<text x="82.5" y="96.7">1kΩ</text>
<text x="102.8" y="98.9">MCU_RXD 和MCU_EINT配置成浮空输入或者输入上拉</text>
<text x="25.4" y="104.6">VCC &lt; VDD_EXT或VCC &gt; 3.6V</text>
<text x="69.8" y="104.6">为避免因电平差异导致的漏电及通信问题，MCU与模块之间通信需通过额外电平转换电路</text>
<text x="24.2" y="112">1. VDD_EXT &lt; VCC ≤ 3.6V情况下，MCU_RXD配置成输入上拉，会造成系统漏电，故进入PSM后需将其配置成浮空输入模式;</text>
<text x="24.2" y="116.4">2. 如上特殊设计，主要目的是防止串口电压超出范围时漏电情况以及解决PSM模式下模块RXD不能悬空的问题。</text>
<text x="3" y="131.8">B</text>
<text x="292.6" y="131.8">B</text>
<text x="137.3" y="132.6">预留复位参考电路</text>
<text x="204.7" y="143.3">由DTE控制（如MCU）</text>
<text x="2.6" y="185.3">A</text>
<text x="292.9" y="183.1">A</text>
<text x="47.5" y="189.6">NETLIGHT引脚用来指示网络的工作状态。</text>
<text x="25.2" y="206.6">6</text>
<text x="70" y="206.1">5</text>
<text x="120.2" y="206.3">4</text>
<text x="168.3" y="206.1">3</text>
<text x="219.7" y="206.1">2</text>
<text x="270.2" y="207.3">1</text>
</g>
<g font-size="1.8">
<text x="64.3" y="33.9">VDD_EXT</text>
<text x="49.5" y="39">BC39</text>
<text x="131.7" y="38.4">U401</text>
<text x="67.4" y="43.7" transform="rotate(-90 67.4 43.7)">R405</text>
<text x="72.5" y="46.2">[4] RESET_EN</text>
<text x="95.3" y="47.8">R402</text>
<text x="125.2" y="45.7">1</text>
<text x="127.3" y="46.6">GPIO</text>
<text x="42.7" y="51.5">[1,4] MAIN_TXD</text>
<text x="51.5" y="49.1">[1] RI</text>
<text x="95.3" y="50.4">R403</text>
<text x="95.6" y="53.6">D403</text>
<text x="106.5" y="50.4">1K</text>
<text x="106.5" y="48">1K</text>
<text x="125.2" y="53.3">4</text>
<text x="125.2" y="50.8">3</text>
<text x="125.2" y="48.2">2</text>
<text x="127.3" y="51.7">RXD</text>
<text x="127.3" y="49.1">EINT</text>
<text x="43" y="54.3">[1,4]MAIN_RXD</text>
<text x="125.3" y="55.5">5</text>
<text x="127.3" y="56.8">GND</text>
<text x="127.3" y="54.2">TXD</text>
<text x="126.9" y="69.4">Voltage level:VCC</text>
<text x="129.5" y="66.3">MCU/ARM</text>
<text x="183.4" y="94.9">[1,4]</text>
<text x="183.4" y="92.3">[1,2,4,5]</text>
<text x="188.3" y="94.9">MAIN_RXD</text>
<text x="192.7" y="92.5">VBAT</text>
<text x="214" y="91.4">1</text>
<text x="214" y="93.9">2</text>
<text x="234.1" y="93.7">[1] DBG_RXD</text>
<text x="264.7" y="92.7">1</text>
<text x="264.7" y="95.2">2</text>
<text x="183.4" y="99.9">[1,4]</text>
<text x="183.6" y="97.4">[1,4] MAIN_TXD</text>
<text x="190.6" y="100.4">RESET</text>
<text x="214" y="96.5">3</text>
<text x="214" y="99">4</text>
<text x="214" y="101.5">5</text>
<text x="234" y="96.8">[1]</text>
<text x="237.5" y="96.7">DBG_TXD</text>
<text x="264.7" y="97.7">3</text>
<text x="215.3" y="106.6">CON401</text>
<text x="266.4" y="103.2">CON402</text>
<text x="68.5" y="140.7">VBAT</text>
<text x="175.7" y="141.9">RESET [1,4]</text>
<text x="162.8" y="147.4">D402</text>
<text x="256.9" y="145.8">RESET [1,4]</text>
<text x="75.4" y="150.2">D401</text>
<text x="75.5" y="152.9">LED</text>
<text x="151.3" y="151.1" transform="rotate(-90 151.3 151.1)">S401</text>
<text x="156.6" y="152.2" transform="rotate(-90 156.6 152.2)">RESET</text>
<text x="162" y="151.1">PESD5V0S1BL</text>
<text x="210" y="153.6">[4] RESET_EN</text>
<text x="243.4" y="153.2">Q402</text>
<text x="72.8" y="158.9">R401</text>
<text x="72.8" y="161.1">2.2K</text>
<text x="241.7" y="156.4">DTC043ZEBTL</text>
<text x="40.4" y="168.5">[1]NETLIGHT</text>
<text x="72.5" y="171.4">DTC043ZEBTL</text>
<text x="73" y="168">Q401</text>
<text x="220.9" y="189.3">绘制：</text>
<text x="221" y="191.7">唐奎奎</text>
<text x="248.1" y="189.1">项目名称：</text>
<text x="250.1" y="191.9">BC39</text>
<text x="272.9" y="189.3">文档类型：</text>
<text x="273.7" y="191.7">参考设计</text>
<text x="220.9" y="196.6">审核：</text>
<text x="250.5" y="195.2">尺寸：</text>
<text x="251.4" y="197.6">A2</text>
<text x="274.9" y="194.9">版本：</text>
<text x="275.4" y="197.6">1.0</text>
<text x="221" y="199.2">何道圆</text>
<text x="241.1" y="200.7">页码：</text>
<text x="250.5" y="200.7">4 /</text>
<text x="254.4" y="200.7">5</text>
<text x="266.5" y="200.7">日期： 2019/11/11</text>
</g>
</svg>
